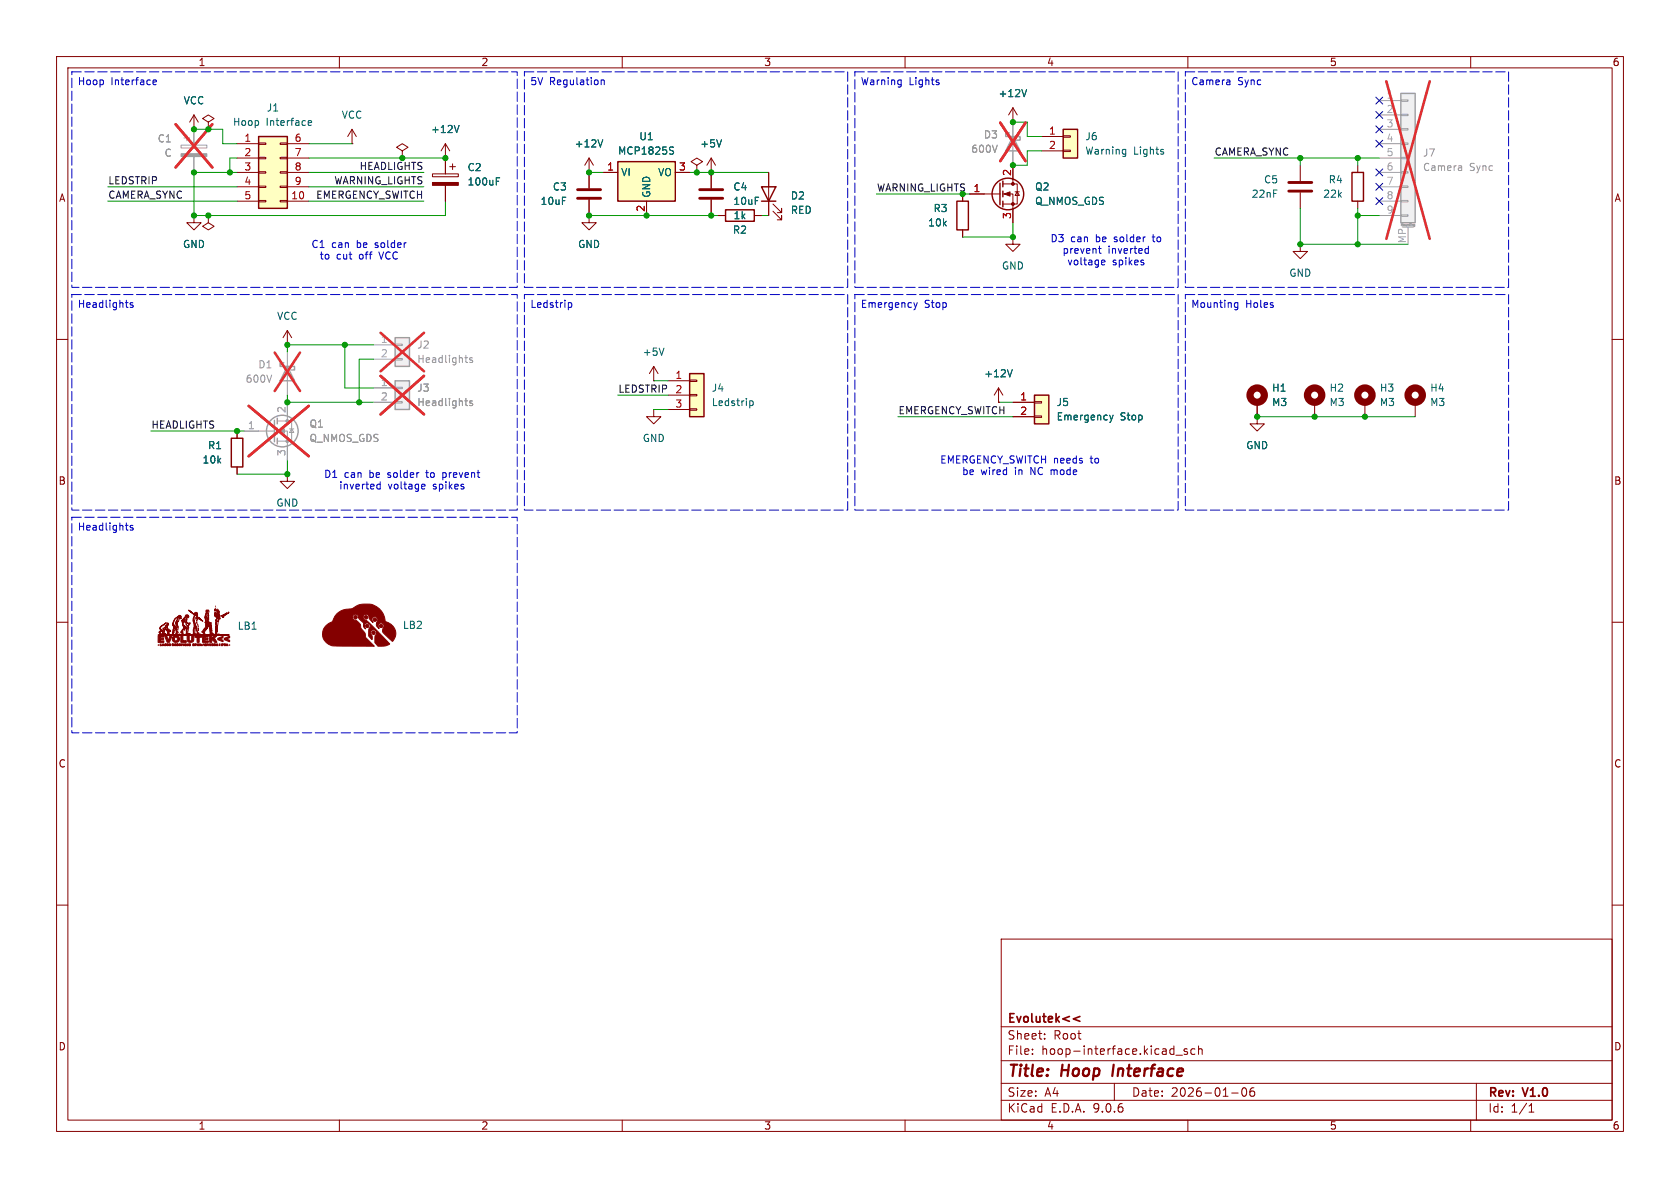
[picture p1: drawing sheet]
<svg xmlns="http://www.w3.org/2000/svg" width="297mm" height="210mm" viewBox="0 0 297 210" stroke-linecap="round" stroke-linejoin="round" font-family="sans-serif">
<g fill="none" stroke="#840000" stroke-width=".18">
<path d="M10 10h277v190h-277zM12 12h273v186h-273zM60 10v2M110 10v2M160 10v2M210 10v2M260 10v2M10 60h2M115.6 72.4v1.3h1.2l-1.2 1.2-1.3-1.2h1.3M115.6 72.4h.1M115.6 67.3h.1M115.6 64.8l-.8 1.2"/>
<path d="M115.6 64.8l.7 1.2M115.6 64.8v2.5M250.2 71.1v2.6M285 60h2M10 110h2M285 110h2M10 160h2M177 166h108v32h-108zM285 160h2M60 198v2M110 198v2M160 198v2"/>
<path d="M177 194.5h108M177 191.5h108M177 187.5h108M177 181.5h108M182.5 186.3v.1M182.5 185.5v.1M184.7 183.6v.1M184.7 182.8v.1M197 191.5v3M207.9 186.5h1.1M209.9 185.5l-.4-.1-.2 .2 .1 .2 .5 .2v.3h-.6M210 198v2"/>
<path d="M211.2 185.5l-.4-.1-.3 .3v.4l.2 .2h.5M211.9 185.5l.2-.1 .4 .1v.9M211.9 184.9v1.5M217.7 193.2h1.2M219.7 192.4l.2-.1a.81 .81 0 0 1 .6 .6 .81 .81 0 0 1-.3 .8l-.2 .1a.81 .81 0 0 1-.3-1.4zM221.7 192.3a.59 .59 0 0 0-.7 .6v.6l.1 .2 .4 .1 .2-.1 .1-.5-.1-.3h-.5l-.2 .3M260 198v2M261 191.5v6.5M270.3 196.6h.9M270.3 195.5l.4-.4v1.5"/>
</g>
<path d="M196.9 188.2l-.3 2" fill="none" stroke="#840000" stroke-width=".4"/>
<path d="M190.9 179.7l-1.1 .4 1.1 .4" fill="none" stroke="#840000" stroke-width=".3"/>
<path d="M117.4 61.5l-.4 1.3" fill="none" stroke="#006464" stroke-width=".18"/>
<circle cx="250.2" cy="69.8" r="1.27" fill="none" stroke="#840000" stroke-width="1.3"/>
<path d="M121.9 66h2.6v7.7h-2.6z" fill="#ffffc2"/>
<path d="M128.3 37.1h5v2h-5zM134.6 33h2.6l-1.3 2.6zM134.6 35.6h2.6M169.2 35.6h2v5h-2zM121.9 66h2.6v7.7h-2.6z" fill="none" stroke="#840000" stroke-width=".25"/>
<g fill="none" stroke="#840000" stroke-width=".18">
<path d="M123.2 29.2l1-.6-1-.7-1 .7 1 .6v1.3M123.2 30.5h.1M125.7 30.5h.1M125.7 27.9l-.7 1.3M125.7 27.9l.8 1.3M125.7 27.9v5.4M125.7 35.3v2.8M127 38.1h1.3M133.3 38.1h1.3M135.9 30.5v7.6M136.7 37.3l1.5 1.6v-.8v.8h-.8M136.7 36.1l1.5 1.5v-.8v.8h-.8"/>
<path d="M170.2 34.3v1.3M170.2 40.6v1.3M118.1 67.3h3.8M118.1 69.9h3.8M118.1 72.4h3.8M121.9 67.2h1.3v.2h-1.3zM121.9 69.7h1.3v.3h-1.3zM121.9 72.3h1.3v.2h-1.3zM176.5 71.1h.1M176.5 68.6l-.7 1.3M176.5 68.6l.8 1.3M176.5 68.6v2.5"/>
<path d="M222.2 73.7v1.2h1.3l-1.3 1.3-1.2-1.3h1.2M222.2 73.7h.1M241.3 71.1v2.6"/>
</g>
<path d="M127.5 24.7l-.4 1.3M132.6 70.9h.3l.3 .2-.2 .5h-.4M178.9 65.3l-.4 1.3" fill="none" stroke="#006464" stroke-width=".18"/>
<circle cx="241.3" cy="69.8" r="1.27" fill="none" stroke="#840000" stroke-width="1.3"/>
<path d="M123.7 33.5h4.1M123.7 35.1h4.1" fill="none" stroke="#840000" stroke-width=".51"/>
<path d="M188 22.9h2.5v5h-2.5z" fill="#ffffc2"/>
<path d="M188 22.9h2.5v5h-2.5z" fill="none" stroke="#840000" stroke-width=".25"/>
<g fill="none" stroke="#840000" stroke-width=".18">
<path d="M179.1 19.1l-.8 1.2M179.1 19.1l.7 1.2M179.1 19.1v2.5M104.1 38.1v1.3h1.3l-1.3 1.2-1.2-1.2h1.2M104.1 38.1h.1M179.1 21.6h.1M184.1 24.1h3.9M184.1 26.7h3.9M188 24h1.2v.3h-1.2zM188 26.5h1.2v.3h-1.2zM179.1 41.9v1.3h1.2l-1.2 1.3-1.3-1.3h1.3M179.1 41.9h.1"/>
<path d="M229.9 43.2v1.3h1.2l-1.2 1.2-1.3-1.2h1.3M229.9 43.2h.1"/>
</g>
<path d="M181.5 15.8l-.4 1.3M198.7 26.4l.3 .1M199 26.4v1l-.2 .3M199 27.2h-.3M205.5 26.8l.2 .2-.2 .2M205.5 26.4l.2 .1" fill="none" stroke="#006464" stroke-width=".18"/>
<path d="M247.6 16.5h2.6v22.9h-2.6z" fill="#f0f0f0"/>
<path d="M247.6 16.5h2.6v22.9h-2.6z" fill="none" stroke="#a1a1a1" stroke-width=".25"/>
<g fill="none" stroke="#a1a1a1" stroke-width=".18">
<path d="M243.8 17.8h3.8M247.6 17.7h1.3v.2h-1.3zM243.8 20.3h3.8M243.8 22.9h3.8M243.8 25.4h3.8M243.8 27.9h3.8M243.8 30.5h3.8M243.8 33h3.8M243.8 35.6h3.8M243.8 38.1h3.8M247.6 20.2h1.3v.2h-1.3zM247.6 22.7h1.3v.3h-1.3z"/>
<path d="M247.6 25.3h1.3v.2h-1.3zM247.6 27.8h1.3v.3h-1.3zM247.6 30.4h1.3v.2h-1.3zM247.6 32.9h1.3v.2h-1.3zM247.6 35.4h1.3v.3h-1.3zM247.6 38h1.3v.2h-1.3zM247.7 39.9v-.4l.2 .3 .1-.3v.4M249.2 39.5v.4M249.4 39.5v.1M249.4 39.6h.1M249.9 39.8v.1M249.9 39.9h.2"/>
<path d="M250.1 39.7v.3h-.2M250.1 39.7h-.1l-.1 .1M247.9 40.1h2M248.9 40.1v3.1"/>
</g>
<path d="M258.2 29.3l.2 .2v.6M258.4 30.1h-.1M258.4 29.6l-.1 .1" fill="none" stroke="#989898" stroke-width=".18"/>
<path d="M245.1 14.4l7.7 27.8M252.8 14.4l-7.7 27.8" fill="none" stroke="#e12e31" stroke-width=".46"/>
<path d="M102.1 33.5h4.1M102.1 35.1h4.1M227.8 32.3h4.1M227.8 33.8h4.1" fill="none" stroke="#840000" stroke-width=".51"/>
<path d="M104.1 30.5h.1M104.1 27.9v5.4M104.1 35.3v2.8M104.1 27.9l-.7 1.3M104.1 27.9l.8 1.3M229.9 29.2v2.8M229.9 34v2.8" fill="none" stroke="#840000" stroke-width=".18"/>
<path d="M106.6 24.7l-.5 1.3" fill="none" stroke="#006464" stroke-width=".18"/>
<path d="M45.7 24.1h5.1v12.7h-5.1z" fill="#ffffc2"/>
<g fill="none" stroke="#840000" stroke-width=".25">
<path d="M45.7 24.1h5.1v12.7h-5.1zM176.8 32.4v3.8M177.3 32v1M177.3 33.8v1M177.3 35.6v1M239 30.5h2v5.1h-2z"/>
<circle cx="178.2" cy="34.3" r="2.79"/>
</g>
<g fill="none" stroke="#840000" stroke-width=".18">
<path d="M36.8 21.6l1-.6-1-.7-1 .7 1 .6v1.3M36.8 22.9h.1M41.9 25.4h3.8M41.9 27.9h3.8M41.9 30.5h3.8M41.9 33h3.8M41.9 35.6h3.8M45.7 25.3h1.3v.2h-1.3zM45.7 27.8h1.3v.3h-1.3zM45.7 30.4h1.3v.2h-1.3zM45.7 32.9h1.3v.2h-1.3zM45.7 35.4h1.3v.3h-1.3z"/>
<path d="M49.5 25.3h1.3v.2h-1.3zM49.5 27.8h1.3v.3h-1.3zM49.5 30.4h1.3v.2h-1.3zM49.5 32.9h1.3v.2h-1.3zM49.5 35.4h1.3v.3h-1.3zM50.8 25.4h3.8M50.8 27.9h3.8M50.8 30.5h3.8M50.8 33h3.8M50.8 35.6h3.8M62.2 25.4h.1M62.2 22.9l-.7 1.2"/>
<path d="M62.2 22.9l.8 1.2M62.2 22.9v2.5M71.1 26.7l1-.7-1-.6-1 .6 1 .7v1.2M71.1 27.9h.1M76.5 30.7h4.5v.5h-4.5zM78.7 27.9h.1M78.7 25.4l-.7 1.3M78.7 25.4l.8 1.3M78.7 25.4v5.3M78.7 32.8v2.8M79.5 29.5h1M80 29v1"/>
<path d="M171.4 34.3h5.4M177.3 32.5h2.5v3.6h-2.5M177.3 34.3h1.8v5.1M179.1 29.2v3.3M179.5 33.9h.7M179.8 33.9l.4 .6h-.7zM240 29.2v1.3M240 35.6v1.2"/>
</g>
<path d="M54.5 21.7l.6-.1-.1-.2-.3-.1-.2 .2v.6h.5M81.2 22.2l-.5 1.2M87.7 32h.5M87.7 31.4h.6" fill="none" stroke="#006464" stroke-width=".18"/>
<path d="M32 25.7h4.6v.5h-4.6zM32.5 24.4h1M33 23.9v1M34.3 22.9v2.8M34.3 27.7v2.8M179.1 21.6v7.6" fill="none" stroke="#a1a1a1" stroke-width=".18"/>
<path d="M32 27.2h4.6v.5h-4.6z" fill="#a1a1a1" stroke="#a1a1a1" stroke-width=".18"/>
<path d="M31.1 22l6.4 7.6M37.5 22l-6.4 7.6M176.8 21.7l4.5 6.8M181.3 21.7l-4.5 6.8" fill="none" stroke="#e12e31" stroke-width=".46"/>
<g fill="#840000" stroke="#840000" stroke-width=".18">
<path d="M177.5 34.3l1.1-.4v.8z"/>
<path d="M76.5 32.3h4.5v.5h-4.5z"/>
<circle cx="179.1" cy="32.5" r=".25"/>
<circle cx="179.1" cy="36.1" r=".25"/>
</g>
<path d="M178.4 23.5h-.6v.6h2.5v.7h-.6M179.1 24.1l1.2 2.6h-2.5z" fill="none" stroke="#a1a1a1" stroke-width=".25"/>
<path d="M109.2 28.6h10.2v7h-10.2z" fill="#ffffc2"/>
<path d="M109.2 28.6h10.2v7h-10.2z" fill="none" stroke="#840000" stroke-width=".25"/>
<path d="M34.3 38.1v1.3h1.3l-1.3 1.2-1.3-1.2h1.3M34.3 38.1h.1M34.3 22.9h.1M34.3 20.3l-.8 1.3M34.3 20.3l.8 1.3M34.3 20.3v2.6M36.8 38.1v1.3l1 .6-1 .6-1-.6 1-.6M36.8 38.1h.1M106.7 30.5h2.5M114.3 35.6v2.5M119.4 30.5h2.5" fill="none" stroke="#840000" stroke-width=".18"/>
<path d="M118.6 26.6l.4 .1 .1 .3-.3 .2h-.3M118.6 26h.5" fill="none" stroke="#006464" stroke-width=".18"/>
<path d="M182.9 69.9h2.5v5h-2.5z" fill="#ffffc2"/>
<path d="M182.9 69.9h2.5v5h-2.5z" fill="none" stroke="#840000" stroke-width=".25"/>
<path d="M179.1 71.1h3.8M179.1 73.7h3.8M182.9 71h1.2v.2h-1.2zM182.9 73.5h1.2v.3h-1.2z" fill="none" stroke="#840000" stroke-width=".18"/>
<path d="M196.2 73.4l.3 .8M196.5 74.2l-.3 .5M196.8 73.4l-.3 .8" fill="none" stroke="#006464" stroke-width=".18"/>
<path d="M69.8 67.3h2.6v5.1h-2.6z" fill="#f0f0f0"/>
<path d="M50.2 64.1h-.7v.7h2.6v.6h-.7M50.8 64.8l1.3 2.5h-2.6zM69.8 67.3h2.6v5.1h-2.6z" fill="none" stroke="#a1a1a1" stroke-width=".25"/>
<path d="M50.8 62.2v7.7M66 68.6h3.8M66 71.1h3.8M69.8 68.5h1.3v.2h-1.3zM69.8 71h1.3v.2h-1.3z" fill="none" stroke="#a1a1a1" stroke-width=".18"/>
<path d="M82.2 70.9h.5M82.5 71.7h.2M83.5 70.9h-.3l-.2 .1 .1 .2 .4 .1v.3h-.5" fill="none" stroke="#989898" stroke-width=".18"/>
<path d="M48.6 62.3l4.4 6.8M53 62.3l-4.4 6.8M67.3 66.5l7.7 6.7M75 66.5l-7.7 6.7" fill="none" stroke="#e12e31" stroke-width=".46"/>
<path d="M50.8 58.4l-.8 1.3M50.8 58.4l.8 1.3M50.8 58.4v2.6M50.8 61h.1" fill="none" stroke="#840000" stroke-width=".18"/>
<path d="M69.8 59.7h2.6v5.1h-2.6z" fill="#f0f0f0"/>
<g fill="none" stroke="#a1a1a1" stroke-width=".25">
<path d="M69.8 59.7h2.6v5.1h-2.6zM48.5 74.3v3.8M49 73.9v1M49 75.7v1M49 77.5v1"/>
<circle cx="49.9" cy="76.2" r="2.79"/>
</g>
<g fill="none" stroke="#a1a1a1" stroke-width=".18">
<path d="M34.3 22.9v2.8M34.3 27.7v2.8M179.1 21.6v2.5M179.1 26.7v2.5M43.2 76.2h5.3M49 74.4h2.6v3.6h-2.6M49 76.2h1.8v5.1M50.8 71.1v3.3M51.2 75.8h.7M51.6 75.8l.3 .7h-.7zM66 61h3.8M66 63.5h3.8"/>
<path d="M66 68.6h3.8M66 71.1h3.8M69.8 60.8h1.3v.3h-1.3zM69.8 63.4h1.3v.2h-1.3z"/>
</g>
<path d="M82.2 63.2h.5M82.2 70.9h.5M82.5 64.1h.2M82.5 71.7h.2M83.5 63.3l-.3-.1-.2 .2 .1 .2 .4 .1v.3h-.5M83.5 70.9h-.3l-.2 .1 .1 .2 .4 .1v.3h-.5" fill="none" stroke="#989898" stroke-width=".18"/>
<path d="M31.1 22l6.4 7.6M37.5 22l-6.4 7.6M176.8 21.7l4.5 6.8M181.3 21.7l-4.5 6.8M67.3 58.8l7.7 6.8M75 58.8l-7.7 6.8M44 71.8l10.6 8.8M54.6 71.8l-10.6 8.8M67.3 66.5l7.7 6.7M75 66.5l-7.7 6.7" fill="none" stroke="#e12e31" stroke-width=".46"/>
<g fill="#a1a1a1" stroke="#a1a1a1" stroke-width=".18">
<path d="M49.3 76.2l1-.4v.8z"/>
<circle cx="50.8" cy="74.4" r=".25"/>
<circle cx="50.8" cy="78" r=".25"/>
</g>
<path d="M40.9 77.5h2v5.1h-2z" fill="none" stroke="#840000" stroke-width=".25"/>
<g fill="none" stroke="#840000" stroke-width=".18">
<path d="M34.3 38.1h.1M34.3 22.9h.1M36.8 22.9h.1M36.8 38.1h.1M78.7 27.9h.1M78.7 27.9v2.8M78.7 32.8v2.8M104.1 38.1h.1M104.1 30.5h.1M104.1 30.5v2.8M104.1 35.3v2.8M106.7 30.5h2.5"/>
<path d="M114.3 35.6v2.5M119.4 30.5h2.5M123.2 30.5h.1M125.7 30.5h.1M125.7 30.5v2.8M125.7 35.3v2.8M127 38.1h1.3M133.3 38.1h1.3M135.9 30.5v2.5M135.9 35.6v2.5M170.2 34.3v1.3M171.4 34.3h2.6"/>
<path d="M179.1 21.6h.1M179.1 29.2v2.6M179.1 36.8v2.6M170.2 40.6v1.3M41.9 76.2v1.3M176.5 71.1h.1M179.1 71.1h3.8M179.1 73.7h3.8M222.2 73.7h.1M222.2 71.1v2.6M232.4 71.1v2.6M41.9 82.6v1.2"/>
<path d="M50.8 83.8v1.3h1.3l-1.3 1.3-1.3-1.3h1.3M50.8 83.8h.1"/>
</g>
<g fill="#840000" stroke="#840000" stroke-width=".18">
<path d="M59.5 108.5a4.1 4.1 0 0 1 2.8-.9 3.9 3.9 0 0 1 4.8 0 4.6 4.6 0 0 1 1.1 2.3 2.04 2.04 0 0 1 1.7 1.4 2.04 2.04 0 0 1-.5 2.1l-.7-.6a2.08 2.08 0 0 1-1.1-1.3l.1-.3a.55 .55 0 0 0 0-1 .55 .55 0 0 0-.8 .6l.1 .3a.86 .86 0 0 1-.2-1.4 .53 .53 0 0 0-.6-.7 .53 .53 0 0 0-.4 .8l.1 .3-.6-.7a.6 .6 0 0 0-.3-.7 .6 .6 0 0 0-.7 .1 .62 .62 0 0 0 .5 .9l4.1 4.1-.8 .4h-1.3a1.24 1.24 0 0 1-.5-1.5v-.3a.57 .57 0 0 0 .2-.9 .57 .57 0 0 0-.9 0 .57 .57 0 0 0 .2 .9v.6a1.46 1.46 0 0 1-.6-1.7v-.1a.57 .57 0 0 0 .2-.9 .57 .57 0 0 0-.9 0 .57 .57 0 0 0 .2 .9 .77 .77 0 0 1-.4-1.1l-.9-.9a.56 .56 0 0 0-.5-.6 .56 .56 0 0 0-.6 .6 .56 .56 0 0 0 .7 .5 1.51 1.51 0 0 1 .9 1.4l.1 .2a1.36 1.36 0 0 1 .6 1.3l1.6 1.6h-5.8a3.5 3.5 0 0 1-2.7-.6 2.19 2.19 0 0 1 1-3.7z"/>
<path d="M28 114h.1z"/>
<path d="M28.3 113.8l.3 .3h-.3z"/>
<path d="M28.6 113.8l.1 .1z"/>
<path d="M28.9 113.8l.1 .1 .1 .2h-.4l.1-.1h.1h-.1z"/>
<path d="M28.8 111l.1 .1 .3-.2-.3 .3z"/>
<path d="M28 112.4h1v.2h-.7v.2h.6v.2h-.6v.3h.7v.3h-1.1z"/>
<path d="M28.4 110.8l1-.7-.2 .2a1.04 1.04 0 0 0-.8 .9l.5 .2-.1 .6h.5l-.5 .1v-.6l-.2 .1 .1-.1h-.2a.27 .27 0 0 0-.2 .1 .27 .27 0 0 0 0 .3l.2 .1a.27 .27 0 0 1-.3-.1 .27 .27 0 0 1 0-.2 .31 .31 0 0 0 .2-.3 .31 .31 0 0 0-.2-.3z"/>
<path d="M28.9 111.2l.1 .6z"/>
<path d="M29.2 113.8l.2 .1h-.1l.1 .2h-.2h.1z"/>
<path d="M29.4 110.5l.1 .2z"/>
<path d="M29.5 110.8v.2z"/>
<path d="M29.6 110.6v.5z"/>
<path d="M29.5 113.8h.2l-.1 .1 .2 .1a.15 .15 0 0 1-.1 .2 .15 .15 0 0 1-.2-.1l.2-.1z"/>
<path d="M29.5 110.3l.2 .2h-.2h.2z"/>
<path d="M29.2 110.6l.1 .1a.9 .9 0 0 0 .4 1l.1 .3h-.2l.1-.3a.85 .85 0 0 1-.5-1z"/>
<path d="M29.1 112.4h.4l.3 .8 .2-.8h.4l-.4 1.1a.45 .45 0 0 1-.5 0 .45 .45 0 0 1-.2-.5z"/>
<path d="M29.6 110.1l.2 .3z"/>
<path d="M29.7 111.5l.1 .1z"/>
<path d="M29.9 111.9v.1z"/>
<path d="M29.9 111.7v.1z"/>
<path d="M29.9 113.8a.18 .18 0 0 1 .3 .1 .18 .18 0 0 1-.1 .3 .18 .18 0 0 1-.2-.2h.2l-.1-.1-.1 .1z"/>
<path d="M29.5 111.1l.6 .5-.4-.3v.2z"/>
<path d="M30.1 111.5l.1 .1z"/>
<path d="M30.4 113.8l.4 .1-.1 .2-.1-.1-.1 .1-.1-.2h.2z"/>
<path d="M30.9 111.4l-.1 .1z"/>
<path d="M31 111.2l-.1 .1z"/>
<path d="M30.9 113.8h.1a.18 .18 0 0 1 .2 .2 .18 .18 0 0 1-.2 .2 .18 .18 0 0 1-.2-.2h.2v-.1l-.2 .1z"/>
<path d="M31.4 109.3v.1a1.36 1.36 0 0 0-.2 1.3l-.1-.7z"/>
<path d="M30.6 112.5a.65 .65 0 0 1 1.1 .1 .65 .65 0 0 1-.5 1 .65 .65 0 0 1-.7-.7h.3v.1a.27 .27 0 0 0 .4 .3 .27 .27 0 0 0 .2-.4 .26 .26 0 0 0-.3-.3 .26 .26 0 0 0-.3 .3h-.3z"/>
<path d="M30.9 109.4a.74 .74 0 0 1 .8-.3l.1-.1h-.4l.1-.1a.28 .28 0 0 1 .3-.1 .28 .28 0 0 1 .2 .3l-.1-.2v.1l.1 .4-.3-.1a.33 .33 0 0 0-.3-.2 .33 .33 0 0 0-.3 .2h-.1a.87 .87 0 0 0 0 1.4 .52 .52 0 0 1 .2 .7l.1 .7h-.1l-.1-.9a.37 .37 0 0 0-.4 .1 .37 .37 0 0 0 0 .4v.3h-.2l.2-1h.4h-.4l-.1-.5 .5 .4-.5-.4-.1-.2z"/>
<path d="M31.2 113.8l.3 .1v.2h-.3v-.1h.2h-.2v-.1h.2z"/>
<path d="M31.5 109.8l-.2 .8a.56 .56 0 0 1 .2-.8z"/>
<path d="M31.4 110.6v.1z"/>
<path d="M31.4 111.5v.2z"/>
<path d="M31.4 110.6l.1 .1z"/>
<path d="M31.4 111.3v.1z"/>
<path d="M31.4 111.8l.1 .1z"/>
<path d="M31.6 113.9a.18 .18 0 0 1 .3 0 .18 .18 0 0 1-.1 .3 .18 .18 0 0 1-.2-.2l.2 .1v-.2z"/>
<path d="M32 113.9h.3l-.1 .2z"/>
<path d="M32.3 111.6l.1 .3z"/>
<path d="M32.4 113.8v.3z"/>
<path d="M32.5 111.4l.2-.1z"/>
<path d="M32.6 113.8a.21 .21 0 0 1 .3 .1 .21 .21 0 0 1 0 .2h-.3v-.1h.2l-.1-.1-.1 .1z"/>
<path d="M32.9 110.3v.1z"/>
<path d="M32 112.4h.3v.9h.6v.3l-.9-.1z"/>
<path d="M33 109.2l-.1 .2z"/>
<path d="M32.9 109.5v.1h.1v.3z"/>
<path d="M32.9 110.4l.1 .1z"/>
<path d="M33.1 109.4v.1z"/>
<path d="M33.2 111.7v.1z"/>
<path d="M33.1 110.6l.1 .1z"/>
<path d="M33 113.8l.2 .3 .1-.3a.19 .19 0 0 1 0 .3 .19 .19 0 0 1-.3 0 .19 .19 0 0 1 0-.3z"/>
<path d="M33.4 110.3l-.1 .3z"/>
<path d="M33.2 110.7l.2 .3z"/>
<path d="M32.8 108.8a.32 .32 0 0 1 .6 .1l-.1-.1-.1 .1 .1 .3h-.2v-.3l-.1 .2h-.3a.71 .71 0 0 0 .1 .8 .71 .71 0 0 0 .6 .3l.2 .1-.7-.1-.3-.3v-.5l-.1 .7a.56 .56 0 0 0 .5 .7 .46 .46 0 0 1 0 .7 .4 .4 0 0 0 .1 .5 .4 .4 0 0 0 .5 0l-.7 .1 .1-1.1-.1-.1-.1 .2a.78 .78 0 0 0-.7 .8l.3 .1a.33 .33 0 0 1-.4-.2 .33 .33 0 0 1 .2-.4l.1-.2a.24 .24 0 0 0 .2-.1 .24 .24 0 0 0-.1-.3l.4 .1-.4-.1v-.2l.3 .2-.1-.1a.57 .57 0 0 1-.4-.7l-.1-.3 .3 .4 .1-.7-.3 .3z"/>
<path d="M33.5 110.1h.1z"/>
<path d="M33.4 113.8l.3 .1h-.2h.1l-.1 .1 .2 .1h-.3z"/>
<path d="M33.1 112.4h.3l.1 .8a.21 .21 0 0 0 .2 .1 .21 .21 0 0 0 .2-.2v-.7h.4v.4a.6 .6 0 0 1-.6 .8 .6 .6 0 0 1-.6-.8z"/>
<path d="M34.1 113.8l.3 .1h-.2l.2 .1h-.2l.2 .1h-.3z"/>
<path d="M34.4 109.7v.2z"/>
<path d="M34.4 111.6v.1z"/>
<path d="M34.5 109.3l-.1 .2z"/>
<path d="M34.5 111.4v.1z"/>
<path d="M34.5 111.2v.1z"/>
<path d="M34.5 109.2v.1z"/>
<path d="M34.5 113.8l.2 .1-.2 .2v-.2h.1z"/>
<path d="M34.4 110.1l.1 .1z"/>
<path d="M34.8 109.6v.2z"/>
<path d="M34.7 110.1h.1z"/>
<path d="M34.8 113.8l.1 .3z"/>
<path d="M35.1 111v.5z"/>
<path d="M35 113.8l.3 .1-.1 .2z"/>
<path d="M34.5 112.4h1.1v.3h-.4v.9l-.3-.1-.1-.8h-.4z"/>
<path d="M27.9 112.3h12.7z"/>
<path d="M33.4 107.8l.9 .8h.3h-.3a.3 .3 0 0 1 .3-.3 .3 .3 0 0 1 .3 .2l-.2-.1v.2l.2 .1a.3 .3 0 0 0 .2 .5h.1l.7 .6-.7-.5-.4 .2v-.4l.1 .3 .2-.1-.3-.3-.2-.3a1.12 1.12 0 0 0 0 1.7l-.1 .1 .3 .5 .1 1 .5 .1h-.5l-.2-1.2a.7 .7 0 0 0-.4 1v.1l.3 .1-.5-.1 .1-.6 .1-.5h.4h-.4v-.3h.3v.2v-.2h-.3v-.1a1.72 1.72 0 0 1 .1-1.7l-.1-.1h.6h-.6z"/>
<path d="M35.4 113.8l.2 .3h-.3v-.1h.2h-.2z"/>
<path d="M35.9 113.8v.3z"/>
<path d="M36.2 113.8l.3 .1h-.2l.2 .1h-.2l.1 .1h-.2z"/>
<path d="M36.5 113.8l.3 .1-.2 .3-.1-.3h.2h-.2z"/>
<path d="M36.4 107.9l.4-.1 .1 .2h-.3v.3l-.2-.1z"/>
<path d="M36.6 108.7v.1z"/>
<path d="M36.6 108.9l.2 .7-.2 .1-.1-.6z"/>
<path d="M35.8 112.4h1v.2h-.6v.2h.6v.2h-.6v.3h.6v.3h-1z"/>
<path d="M36.7 108.4h.1l.1 .3v.9z"/>
<path d="M36.9 113.8v.3z"/>
<path d="M36.9 109.9l.2 .4z"/>
<path d="M37.1 113.8l.3 .1-.1 .2z"/>
<path d="M37.3 110l.1 1-.2-.6v.1z"/>
<path d="M37.4 111.1v.2z"/>
<path d="M37.4 111.4v.1z"/>
<path d="M37.5 111.7v.1z"/>
<path d="M37.4 113.8l.3 .1h-.2h.2l-.2 .1 .2 .1h-.3z"/>
<path d="M36.4 108.4l-.1 .9 .2 .7h.2l-.1-.3 .2 .1-.1 .1a2.08 2.08 0 0 1 .7 1.9l.4 .4h-.7l-.1-1.3-.2-.3-.2 .5-.5 .6h-.1l.2 .3a.41 .41 0 0 1-.5-.4l.4-.4h.4l.2-.3v-.3l-.2 .6h-.4l.2-.3v-1.4a.89 .89 0 0 1 .1-1z"/>
<path d="M38.1 107.6l-.1 .4z"/>
<path d="M37.8 113.9l.3-.1-.2 .2 .2 .1a.18 .18 0 0 1-.2 0 .18 .18 0 0 1-.1-.2z"/>
<path d="M37.1 112.4h.3l.1 .4v-.1a.55 .55 0 0 1 .8-.3l-.1 .1a.32 .32 0 0 0-.3 .3 .32 .32 0 0 0 .2 .4l.2 .3-.1 .1a.47 .47 0 0 1-.6-.5l-.2 .2v.3l-.3-.1z"/>
<path d="M38.1 107.8h.1z"/>
<path d="M38.2 113.8l.2 .1 .1-.1v.3l-.2-.1-.1 .1z"/>
<path d="M38 108.2v.3a.29 .29 0 0 0 .2 .5v-.5l.2 .4a.53 .53 0 0 1-.1 .7l.1 .2h-.1v.7h.2l-.1 1.2v-1a.16 .16 0 0 0-.2 .1 .16 .16 0 0 0 .1 .2h-.1v1.1h.6h-.7l.1-2.5a.4 .4 0 0 0 .1-.6 .2 .2 0 0 1-.3 0 .2 .2 0 0 1 0-.2z"/>
<path d="M38.4 108.4l.1 .1z"/>
<path d="M38.5 110.3v.1z"/>
<path d="M38.3 107.8l.5 .4-.1 .1-.3-.4 .1 .4-.1 .1v.3l.3 .6 .2 .1-.2-.1-.1 .5-.1 .1v-.2h.1v-.3l-.3-.9 .2-.2z"/>
<path d="M38.5 110.1v.1z"/>
<path d="M38.4 108l.1 .3z"/>
<path d="M38.5 108.3l.1 .4-.1-.1z"/>
<path d="M38.5 107.8l.1 .1z"/>
<path d="M38.6 107.9l.1 .1z"/>
<path d="M38.8 113.8l-.1 .3z"/>
<path d="M38.7 108.4l.1 .8z"/>
<path d="M39.1 113.8v.3z"/>
<path d="M39.1 108.8l1-.5-.9 .6z"/>
<path d="M39.3 113.8l.2 .1-.2 .2v-.2h.1z"/>
<path d="M38.5 112.8l.9-.3v.2l-.5 .3 .5 .2v.2l-.9-.3z"/>
<path d="M39.3 109l1.1-.8v.2l-.5 .3a.42 .42 0 0 0-.5 .4l.2-.1-.1 .1z"/>
<path d="M39.6 113.8l.3 .1h-.2l.2 .2h-.3l.2-.1z"/>
<path d="M40.1 113.8l.2 .3h-.3v-.1h.1h-.1z"/>
<path d="M39.6 112.8l1-.3a.3 .3 0 0 1-.1 .3 .3 .3 0 0 1-.3 .1l-.2 .1 .6 .2v.2l-1-.3z"/>
<path d="M40.5 114h.1z"/>
<circle cx="62.8" cy="109.1" r=".32"/>
<circle cx="64.7" cy="109.1" r=".31"/>
<circle cx="64.9" cy="110.7" r=".31"/>
<circle cx="66" cy="111.9" r=".32"/>
<circle cx="66.3" cy="109.5" r=".3"/>
<circle cx="67.4" cy="110.6" r=".31"/>
</g>
<g fill="none" stroke="#840000" stroke-width="1.3">
<circle cx="222.2" cy="69.8" r="1.27"/>
<circle cx="232.4" cy="69.8" r="1.27"/>
</g>
<g fill="none" stroke="#009600" stroke-width=".18">
<path d="M19 33h22.9M19 35.6h22.9M34.3 22.9h5.1v2.5h2.5M41.9 30.5h-7.6v7.6h44.4v-2.5M41.9 27.9h-1.3v2.6M54.6 30.5h20.3M54.6 33h20.3M54.6 27.9h24.1M54.6 25.4h7.6M54.6 35.6h20.3M104.1 38.1h22.9M104.1 30.5h2.6"/>
<path d="M121.9 30.5h14M134.6 38.1h1.3M154.9 34.3h15.3M179.1 39.4v2.5h-8.9M179.1 21.6h2.5v2.5h2.5M184.1 26.7h-2.5v2.5h-2.5M214.6 27.9h29.2M229.9 27.9v1.3M229.9 36.8v6.4h19M240 38.1h3.8M240 27.9v1.3M240 36.8v6.4"/>
<path d="M26.7 76.2h16.5M50.8 69.9v1.2h15.2M61 61v7.6h5M66 63.5h-2.5v7.6M66 61h-15.2v1.2M109.2 69.9h8.9M115.6 72.4h2.5M115.6 67.3h2.5M158.7 73.7h20.4M176.5 71.1h2.6M222.2 73.7h28M50.8 81.3v2.5h-8.9"/>
</g>
<g fill="none" stroke="#000084" stroke-width=".18">
<path d="M243.2 17.2l1.2 1.2M243.2 19.7l1.2 1.2M244.4 17.2l-1.2 1.2M244.4 19.7l-1.2 1.2M243.2 32.4l1.2 1.2M243.2 22.3l1.2 1.2M243.2 24.8l1.2 1.2M243.2 29.9l1.2 1.2M243.2 35l1.2 1.2M244.4 32.4l-1.2 1.2M244.4 22.3l-1.2 1.2M244.4 24.8l-1.2 1.2"/>
<path d="M244.4 29.9l-1.2 1.2M244.4 35l-1.2 1.2"/>
</g>
<path d="M12.7 12.7h78.7v38.1h-78.7zM92.7 12.7h57.2v38.1h-57.2zM151.1 12.7h57.2v38.1h-57.2zM209.5 12.7h57.2v38.1h-57.2zM12.7 52.1h78.7v38.1h-78.7zM92.7 52.1h57.2v38.1h-57.2zM151.1 52.1h57.2v38.1h-57.2zM209.5 52.1h57.2v38.1h-57.2zM12.7 91.4h78.7v38.1h-78.7z" fill="none" stroke="#0000c2" stroke-width=".18" stroke-dasharray="1.7 .6"/>
<g fill="none" stroke="#0000c2" stroke-width=".18">
<path d="M27.1 14.6l.6-.2-.1-.2-.4-.1-.1 .2v.6h.5M106.3 14.1v.9M106.3 14.2l.2-.1 .3 .1v.8M159 14.1l.3 .1M159.3 14.9l-.3 .1M159.3 14.1v1.1l-.2 .2M165.9 14.6l.1 .1-.1 .3M165.9 14.1l.1 .1M217.3 14.1l.1 .2v.7M217.4 14.9l-.1 .1M217.4 14.4l-.1 .1M22.2 53.5h.4"/>
<path d="M22.5 54.3h.1M23.5 53.6l-.3-.1-.2 .2 .1 .2 .4 .1v.3h-.5M100.5 53.6l.3-.1 .3 .2-.1 .6h-.5M161.6 53.5l.3 .8M161.9 54.3l-.3 .5M162.2 53.5l-.3 .8M194.2 43.9h.5M194.4 43.5v1.1l.3 .2M194.8 46.8h.5M194.8 46h.4l.1 .3-.6 .1M202.2 46.5v.3M202.7 43.9l.3 .1"/>
<path d="M203 44.7l-.3 .1M203 43.5v1.3M218.3 54.2l.2 .1h.3M218.8 53.6l-.3-.1-.2 .1M218.8 53.5v1l-.2 .3-.3-.1M22.2 92.9h.4M22.5 93.7h.1M23.5 92.9h-.3l-.2 .1 .1 .2 .4 .2v.3h-.5M66.6 86.2l.3 .2h.3M67.2 85.2v1.2M67.2 85.7l-.3-.1-.3 .2M74.7 85.6l.4 .1v.2l-.6 .1"/>
<path d="M75.1 86.4h-.4M78.3 83.6v1.2M78.3 84.3l.1 .1M78.4 83.6h-.1"/>
</g>
<path d="M181.5 15.8l-.4 1.3M81.2 22.2l-.5 1.2M87.7 32h.5M87.7 31.4h.6M106.6 24.7l-.5 1.3M118.6 26.6l.4 .1 .1 .3-.3 .2h-.3M118.6 26h.5M127.5 24.7l-.4 1.3M178.9 65.3l-.4 1.3M196.2 73.4l.3 .8M196.5 74.2l-.3 .5M196.8 73.4l-.3 .8" fill="none" stroke="#006464" stroke-width=".18"/>
<g fill="#009600" stroke="#009600" stroke-width=".18">
<circle cx="78.7" cy="27.9" r=".46"/>
<circle cx="71.1" cy="27.9" r=".46"/>
<circle cx="34.3" cy="30.5" r=".46"/>
<circle cx="36.8" cy="22.9" r=".46"/>
<circle cx="34.3" cy="22.9" r=".46"/>
<circle cx="34.3" cy="38.1" r=".46"/>
<circle cx="36.8" cy="38.1" r=".46"/>
<circle cx="40.6" cy="30.5" r=".46"/>
<circle cx="123.2" cy="30.5" r=".46"/>
<circle cx="125.7" cy="30.5" r=".46"/>
<circle cx="104.1" cy="30.5" r=".46"/>
<circle cx="114.3" cy="38.1" r=".46"/>
<circle cx="125.7" cy="38.1" r=".46"/>
<circle cx="229.9" cy="43.2" r=".46"/>
<circle cx="240" cy="43.2" r=".46"/>
<circle cx="241.3" cy="73.7" r=".46"/>
<circle cx="229.9" cy="27.9" r=".46"/>
<circle cx="222.2" cy="73.7" r=".46"/>
<circle cx="232.4" cy="73.7" r=".46"/>
<circle cx="179.1" cy="41.9" r=".46"/>
<circle cx="179.1" cy="29.2" r=".46"/>
<circle cx="179.1" cy="21.6" r=".46"/>
<circle cx="61" cy="61" r=".46"/>
<circle cx="63.5" cy="71.1" r=".46"/>
<circle cx="104.1" cy="38.1" r=".46"/>
<circle cx="50.8" cy="61" r=".46"/>
<circle cx="41.9" cy="76.2" r=".46"/>
<circle cx="50.8" cy="71.1" r=".46"/>
<circle cx="50.8" cy="83.8" r=".46"/>
<circle cx="240" cy="27.9" r=".46"/>
<circle cx="240" cy="38.1" r=".46"/>
</g>
<g font-size="2.8" fill="#840000">
<text x="178" y="190.9">Title:</text>
<text x="187.7" y="190.9">Hoop</text>
<text x="197.5" y="190.9">Interface</text>
</g>
<g font-size="2.1" fill="#840000">
<text x="178" y="184">Sheet:</text>
<text x="178" y="181.2">Evolutek&lt;&lt;</text>
<text x="186.2" y="184">Root</text>
<text x="178" y="186.7">File:</text>
<text x="184.1" y="186.7">hoop-interface.kicad_sch</text>
<text x="178" y="196.9">KiCad</text>
<text x="178" y="194.1">Size:</text>
<text x="184.7" y="194.1">A4</text>
<text x="185.7" y="196.9">E.D.A.</text>
<text x="193.3" y="196.9">9.0.6</text>
<text x="200" y="194.1">Date:</text>
<text x="207" y="194.1">2026-01-06</text>
<text x="263" y="194.3">Rev:</text>
<text x="263" y="196.9">Id:</text>
<text x="267.1" y="196.9">1/1</text>
<text x="269.4" y="194.3">V1.0</text>
</g>
<g font-size="1.8" fill="#840000">
<text x="35" y="11.9">1</text>
<text x="85" y="11.9">2</text>
<text x="135" y="11.9">3</text>
<text x="185" y="11.9">4</text>
<text x="235" y="11.9">5</text>
<text x="285" y="11.9">6</text>
<text x="10.3" y="35.9">A</text>
<text x="285.3" y="35.9">A</text>
<text x="10.3" y="85.9">B</text>
<text x="285.3" y="85.9">B</text>
<text x="10.3" y="135.9">C</text>
<text x="285.3" y="135.9">C</text>
<text x="10.3" y="185.9">D</text>
<text x="285.3" y="185.9">D</text>
<text x="35" y="199.9">1</text>
<text x="85" y="199.9">2</text>
<text x="135" y="199.9">3</text>
<text x="185" y="199.9">4</text>
<text x="235" y="199.9">5</text>
<text x="285" y="199.9">6</text>
</g>
<g font-size="1.8" fill="#0000c2">
<text x="13.7" y="15.4">Hoop</text>
<text x="19.6" y="15.4">Interface</text>
<text x="93.7" y="15.4">5V</text>
<text x="97.1" y="15.4">Regulation</text>
<text x="152.1" y="15.4">Warning</text>
<text x="160.7" y="15.4">Lights</text>
<text x="210.5" y="15.4">Camera</text>
<text x="218.8" y="15.4">Sync</text>
<text x="55" y="44">C1</text>
<text x="56.4" y="46.1">to</text>
<text x="58.6" y="44">can</text>
<text x="59.5" y="46.1">cut</text>
<text x="63.2" y="44">be</text>
<text x="63.6" y="46.1">off</text>
<text x="66.6" y="44">solder</text>
<text x="67.4" y="46.1">VCC</text>
<text x="185.6" y="43">D3</text>
<text x="187.7" y="45.1">prevent</text>
<text x="188.6" y="47.1">voltage</text>
<text x="189.3" y="43">can</text>
<text x="193.8" y="43">be</text>
<text x="195.9" y="45.1">inverted</text>
<text x="196.6" y="47.1">spikes</text>
<text x="197.2" y="43">solder</text>
<text x="204.3" y="43">to</text>
<text x="13.7" y="54.7">Headlights</text>
<text x="93.7" y="54.7">Ledstrip</text>
<text x="152.1" y="54.7">Emergency</text>
<text x="163.4" y="54.7">Stop</text>
<text x="210.5" y="54.7">Mounting</text>
<text x="220.2" y="54.7">Holes</text>
<text x="166.1" y="82.1">EMERGENCY_SWITCH needs</text>
<text x="192.9" y="82.1">to</text>
<text x="57.2" y="84.7">D1</text>
<text x="59.9" y="86.7">inverted</text>
<text x="60.9" y="84.7">can</text>
<text x="65.4" y="84.7">be</text>
<text x="68.6" y="86.7">voltage</text>
<text x="68.8" y="84.7">solder</text>
<text x="75.9" y="84.7">to</text>
<text x="76.7" y="86.7">spikes</text>
<text x="78.9" y="84.7">prevent</text>
<text x="170" y="84.2">be</text>
<text x="173.4" y="84.2">wired</text>
<text x="179.5" y="84.2">in</text>
<text x="182.5" y="84.2">NC mode</text>
<text x="13.7" y="94.1">Headlights</text>
</g>
<g font-size="1.8" fill="#006464">
<text x="176.4" y="17.4">+12V</text>
<text x="32.4" y="18.6">VCC</text>
<text x="41.1" y="22.5">Hoop</text>
<text x="47" y="22.5">Interface</text>
<text x="47.1" y="19.9">J1</text>
<text x="60.3" y="21.2">VCC</text>
<text x="76.1" y="23.7">+12V</text>
<text x="101.5" y="26.3">+12V</text>
<text x="109.2" y="27.5">MCP1825S</text>
<text x="112.9" y="25">U1</text>
<text x="123.7" y="26.3">+5V</text>
<text x="191.8" y="25">J6</text>
<text x="191.8" y="27.5">Warning</text>
<text x="200.4" y="27.5">Lights</text>
<text x="82.6" y="30.5">C2</text>
<text x="82.6" y="33">100uF</text>
<text x="97.6" y="33.9">C3</text>
<text x="109.7" y="31.3">VI</text>
<text x="115.2" y="35.1" transform="rotate(-90 115.2 35.1)">GND</text>
<text x="116.2" y="31.3">VO</text>
<text x="129.5" y="33.9">C4</text>
<text x="139.7" y="35.5">D2</text>
<text x="182.9" y="33.9">Q2</text>
<text x="221.2" y="35.2">22nF</text>
<text x="223.4" y="32.6">C5</text>
<text x="233.8" y="35.2">22k</text>
<text x="234.8" y="32.6">R4</text>
<text x="95.5" y="36.4">10uF</text>
<text x="129.5" y="41.5">R2</text>
<text x="129.5" y="36.4">10uF</text>
<text x="129.6" y="39">1k</text>
<text x="139.7" y="38">RED</text>
<text x="164" y="40.2">10k</text>
<text x="164.9" y="37.7">R3</text>
<text x="182.9" y="36.4">Q_NMOS_GDS</text>
<text x="32.3" y="44">GND</text>
<text x="102.1" y="44">GND</text>
<text x="177" y="47.9">GND</text>
<text x="227.8" y="49.1">GND</text>
<text x="48.9" y="56.7">VCC</text>
<text x="113.5" y="63.1">+5V</text>
<text x="125.7" y="69.4">J4</text>
<text x="125.7" y="72">Ledstrip</text>
<text x="173.9" y="66.9">+12V</text>
<text x="186.7" y="72">J5</text>
<text x="224.8" y="72">M3</text>
<text x="224.8" y="69.4">H1</text>
<text x="235" y="72">M3</text>
<text x="235" y="69.4">H2</text>
<text x="243.8" y="72">M3</text>
<text x="243.8" y="69.4">H3</text>
<text x="252.7" y="72">M3</text>
<text x="252.7" y="69.4">H4</text>
<text x="186.7" y="74.5">Emergency</text>
<text x="198" y="74.5">Stop</text>
<text x="35.7" y="82.1">10k</text>
<text x="36.7" y="79.6">R1</text>
<text x="113.5" y="78.3">GND</text>
<text x="220.2" y="79.6">GND</text>
<text x="48.8" y="89.8">GND</text>
<text x="41.9" y="111.5">LB1</text>
<text x="71.1" y="111.4">LB2</text>
</g>
<g font-size="1.8" fill="#aaa">
<text x="245" y="17.5">1</text>
<text x="245" y="20.1">2</text>
<text x="245" y="22.6">3</text>
<text x="245" y="25.1">4</text>
<text x="245" y="27.7">5</text>
<text x="245" y="30.2">6</text>
<text x="245" y="32.8">7</text>
<text x="245" y="35.3">8</text>
<text x="245" y="37.8">9</text>
<text x="248.7" y="43.1" transform="rotate(-90 248.7 43.1)">MP</text>
<text x="67.2" y="60.7">1</text>
<text x="67.2" y="63.2">2</text>
<text x="67.2" y="68.3">1</text>
<text x="67.2" y="70.9">2</text>
<text x="43.7" y="75.9">1</text>
<text x="50.5" y="73.1" transform="rotate(-90 50.5 73.1)">2</text>
<text x="50.5" y="80.7" transform="rotate(-90 50.5 80.7)">3</text>
</g>
<g font-size="1.8" fill="#a90000">
<text x="185.3" y="23.9">1</text>
<text x="43.1" y="25.1">1</text>
<text x="43.1" y="27.7">2</text>
<text x="52" y="25.1">6</text>
<text x="52" y="27.7">7</text>
<text x="185.3" y="26.4">2</text>
<text x="43.1" y="30.2">3</text>
<text x="43.1" y="32.8">4</text>
<text x="43.1" y="35.3">5</text>
<text x="51.4" y="35.3">10</text>
<text x="52" y="30.2">8</text>
<text x="52" y="32.8">9</text>
<text x="107.2" y="30.2">1</text>
<text x="119.9" y="30.2">3</text>
<text x="172" y="34">1</text>
<text x="178.8" y="31.2" transform="rotate(-90 178.8 31.2)">2</text>
<text x="114" y="37.5" transform="rotate(-90 114 37.5)">2</text>
<text x="178.8" y="38.8" transform="rotate(-90 178.8 38.8)">3</text>
<text x="119.3" y="67.1">1</text>
<text x="119.3" y="69.6">2</text>
<text x="180.3" y="70.9">1</text>
<text x="119.3" y="72.1">3</text>
<text x="180.3" y="73.4">2</text>
</g>
<g font-size="1.8" fill="#989898">
<text x="27.8" y="25.4">C1</text>
<text x="29" y="27.9">C</text>
<text x="171.6" y="27.2">600V</text>
<text x="173.8" y="24.7">D3</text>
<text x="251.5" y="27.9">J7</text>
<text x="251.5" y="30.4">Camera</text>
<text x="259.8" y="30.4">Sync</text>
<text x="45.6" y="65.3">D1</text>
<text x="73.7" y="61.8">J2</text>
<text x="73.7" y="64.4">Headlights</text>
<text x="43.3" y="67.9">600V</text>
<text x="73.7" y="69.4">J3</text>
<text x="73.7" y="72">Headlights</text>
<text x="54.6" y="75.8">Q1</text>
<text x="54.6" y="78.3">Q_NMOS_GDS</text>
</g>
<g font-size="1.8" fill="#0f0f0f">
<text x="214.6" y="27.6">CAMERA_SYNC</text>
<text x="19" y="32.7">LEDSTRIP</text>
<text x="19" y="35.2">CAMERA_SYNC</text>
<text x="55.8" y="35.2">EMERGENCY_SWITCH</text>
<text x="59" y="32.7">WARNING_LIGHTS</text>
<text x="63.5" y="30.1">HEADLIGHTS</text>
<text x="109.2" y="69.5">LEDSTRIP</text>
<text x="26.7" y="75.9">HEADLIGHTS</text>
<text x="158.7" y="73.3">EMERGENCY_SWITCH</text>
</g>
<text font-size="1.8" fill="#009600" x="154.9" y="33.9">WARNING_LIGHTS 1</text>
<text font-size=".5" fill="#a1a1a1" x="247.5" y="40.2">Mounting</text>
</svg>
